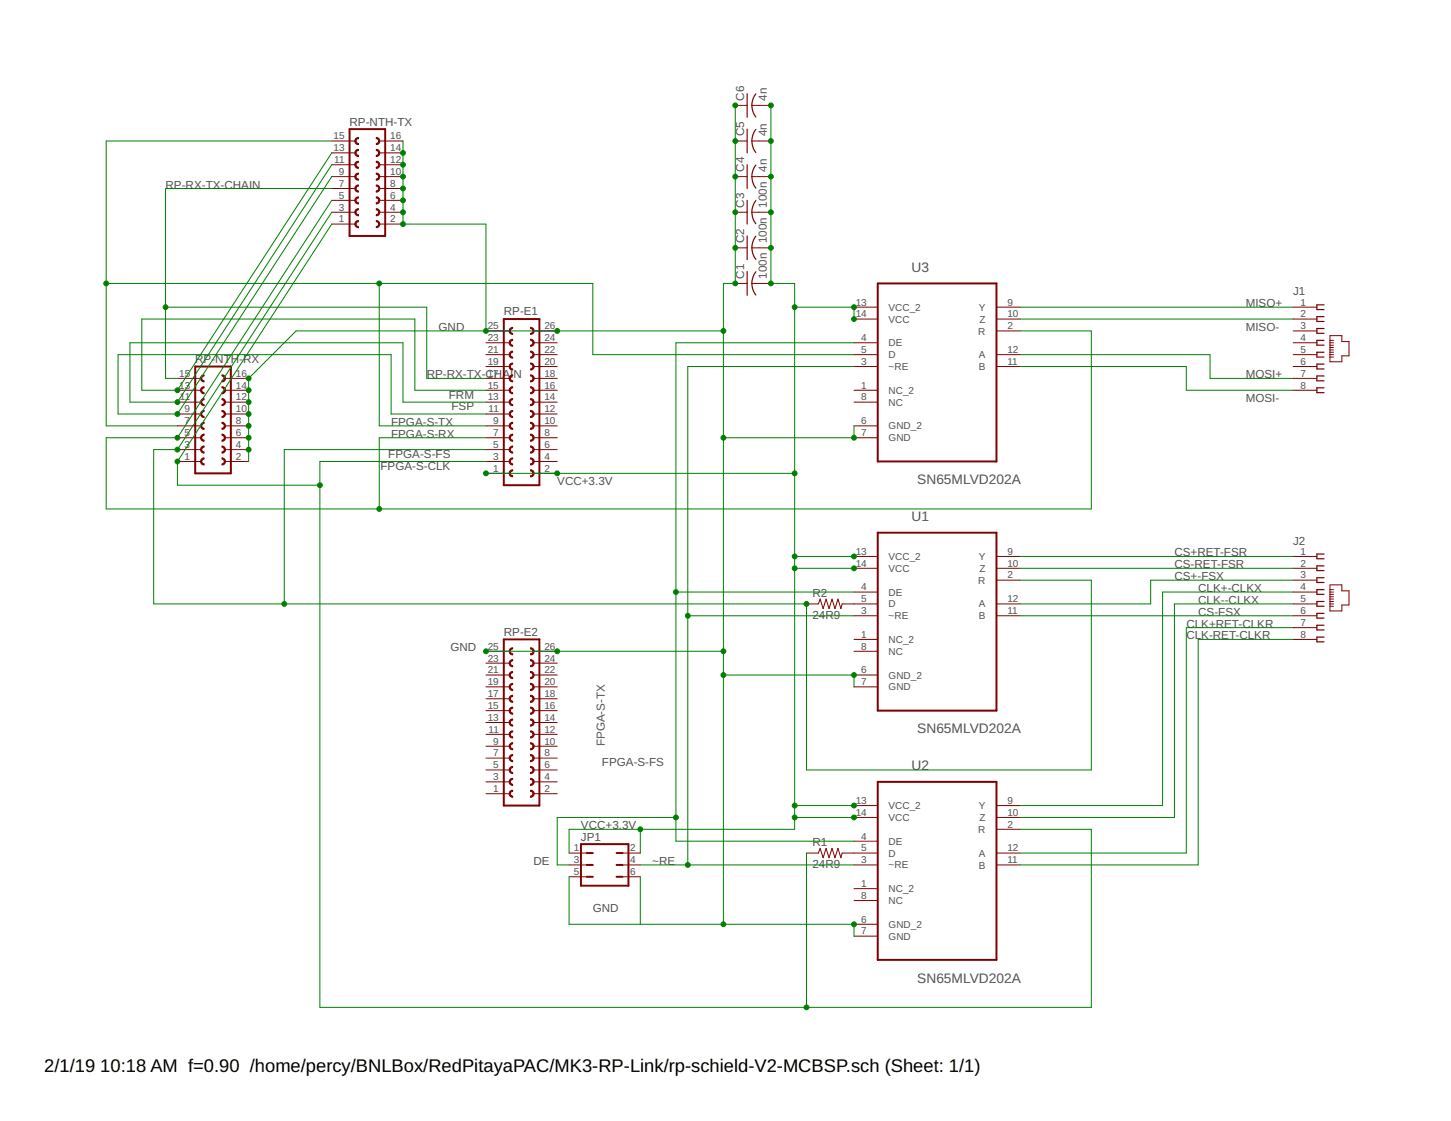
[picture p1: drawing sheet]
<svg xmlns="http://www.w3.org/2000/svg" width="279mm" height="216mm" viewBox="0 0 279 216" stroke-linecap="round" stroke-linejoin="round" font-family="sans-serif">
<g fill="none" stroke="#800000" stroke-width=".19">
<path d="M63.9 34h4.6M63.9 27.2h4.6M63.9 38.6h4.6M63.9 36.3h4.6M63.9 31.7h4.6M63.9 29.4h4.6M73 34h4.6M73 27.2h4.6M73 38.6h4.6M73 36.3h4.6M73 31.7h4.6M73 29.4h4.6"/>
<path d="M141.6 34h2.3M141.6 27.2h2.3M141.6 20.3h2.3M144.8 34h3.6M144.8 27.2h3.6M144.8 20.3h3.6M63.9 40.9h4.6M63.9 43.2h4.6M73 40.9h4.6M73 43.2h4.6M141.6 54.6h2.3M141.6 47.7h2.3"/>
<path d="M141.6 40.9h2.3M144.8 54.6h3.6M144.8 47.7h3.6M144.8 40.9h3.6M164.4 59.2h4.6M191.9 59.2h4.5M249 59.2h4.6M34.2 75.2h4.5M34.2 77.4h4.5M34.2 72.9h4.5M34.2 79.7h4.5M43.3 75.2h4.6"/>
<path d="M43.3 77.4h4.6M43.3 72.9h4.6M43.3 79.7h4.6M93.6 66h4.5M93.6 68.3h4.5M93.6 70.6h4.5M93.6 75.2h4.5M93.6 77.4h4.5M93.6 63.7h4.5M93.6 72.9h4.5M93.6 79.7h4.5M102.7 66h4.6"/>
<path d="M102.7 68.3h4.6M102.7 70.6h4.6M102.7 75.2h4.6M102.7 77.4h4.6M102.7 63.7h4.6M102.7 72.9h4.6M102.7 79.7h4.6M164.4 61.4h4.6M164.4 66h4.6M164.4 68.3h4.6M164.4 70.6h4.6M164.4 75.2h4.6"/>
<path d="M164.4 77.4h4.6M191.9 61.4h4.5M191.9 68.3h4.5M191.9 70.6h4.5M191.9 63.7h4.5M249 61.4h4.6M249 66h4.6M249 68.3h4.6M249 70.6h4.6M249 75.2h4.6M249 63.7h4.6M249 72.9h4.6"/>
<path d="M256.1 66h.7M256.1 68.3h.7M256.1 64.6h2.3v1.2h1.4v2.7h-1.4v1.2h-2.3zM256.1 65.6h.7M256.1 66.5h.7M256.1 66.9h.7M256.1 67.4h.7M256.1 67.8h.7M256.1 68.8h.7M34.2 82h4.5M34.2 84.3h4.5M34.2 88.9h4.5"/>
<path d="M34.2 86.6h4.5M43.3 82h4.6M43.3 84.3h4.6M43.3 88.9h4.6M43.3 86.6h4.6M93.6 82h4.5M93.6 84.3h4.5M93.6 91.2h4.5M93.6 88.9h4.5M93.6 86.6h4.5M102.7 82h4.6M102.7 84.3h4.6"/>
<path d="M102.7 91.2h4.6M102.7 88.9h4.6M102.7 86.6h4.6M164.4 82h4.6M164.4 84.3h4.6M155.3 116.3h2.3l.3-.9 .6 1.8 .6-1.8 .5 1.8 .6-1.8 .6 1.8 .6-1.8 .5 1.8 .3-.9h6.8M164.4 107.2h4.6M164.4 109.5h4.6M164.4 114h4.6M164.4 118.6h4.6M191.9 107.2h4.5M191.9 109.5h4.5"/>
<path d="M191.9 116.3h4.5M191.9 118.6h4.5M191.9 111.7h4.5M249 107.2h4.6M249 109.5h4.6M249 114h4.6M249 116.3h4.6M249 118.6h4.6M249 111.7h4.6M256.1 114h.7M256.1 116.3h.7M256.1 112.6h2.3v1.2h1.4v2.7h-1.4v1.2h-2.3z"/>
<path d="M256.1 113.6h.7M256.1 114.5h.7M256.1 114.9h.7M256.1 115.4h.7M256.1 115.8h.7M256.1 116.8h.7M93.6 125.4h4.5M93.6 130h4.5M93.6 132.3h4.5M93.6 139.1h4.5M93.6 136.9h4.5M93.6 134.6h4.5"/>
<path d="M93.6 127.7h4.5M102.7 125.4h4.6M102.7 130h4.6M102.7 132.3h4.6M102.7 139.1h4.6M102.7 136.9h4.6M102.7 134.6h4.6M102.7 127.7h4.6M164.4 123.1h4.6M164.4 125.4h4.6M164.4 130h4.6M164.4 132.3h4.6"/>
<path d="M249 123.1h4.6M249 120.9h4.6M93.6 152.9h4.5M93.6 150.6h4.5M93.6 148.3h4.5M93.6 146h4.5M93.6 143.7h4.5M93.6 141.4h4.5M102.7 152.9h4.6M102.7 150.6h4.6M102.7 148.3h4.6M102.7 146h4.6"/>
<path d="M102.7 143.7h4.6M102.7 141.4h4.6M164.4 155.2h4.6M164.4 157.4h4.6M191.9 155.2h4.5M191.9 157.4h4.5M191.9 159.7h4.5M109.6 164.3h3.4M109.6 166.6h3.4M109.6 168.9h3.4M119.9 164.3h3.4M119.9 166.6h3.4"/>
<path d="M119.9 168.9h3.4M155.3 164.3h2.3l.3-.9 .6 1.8 .6-1.8 .5 1.8 .6-1.8 .6 1.8 .6-1.8 .5 1.8 .3-.9h6.8M164.4 162h4.6M164.4 166.6h4.6M164.4 171.2h4.6M164.4 173.4h4.6M164.4 178h4.6M191.9 164.3h4.5M191.9 166.6h4.5M164.4 180.3h4.6"/>
</g>
<g fill="none" stroke="#800000" stroke-width=".38">
<path d="M67.3 24.9h6.9v20.5h-6.9zM169 54.6h22.9v34.3h-22.9zM37.6 70.6h6.8v20.6h-6.8zM97 61.4h6.9v32.1h-6.9zM169 102.6h22.9v34.3h-22.9zM97 123.1h6.9v32.1h-6.9zM169 150.6h22.9v34.3h-22.9zM111.9 162.6h9.1v8h-9.1zM113 164.3h1.2M113 166.6h1.2M113 168.9h1.2M118.7 164.3h1.2"/>
<path d="M118.7 166.6h1.2M118.7 168.9h1.2"/>
</g>
<g fill="none" stroke="#800000" stroke-width=".23">
<path d="M143.9 18v4.6M145.5 18.1a3.6 3.6 0 0 0 0 4.4M143.9 24.9v4.5M143.9 31.7v4.6M143.9 38.6v4.6M145.5 38.6a3.7 3.7 0 0 0 0 4.5M145.5 31.8a3.6 3.6 0 0 0 0 4.4M145.5 24.9a3.6 3.6 0 0 0 0 4.5M143.9 45.4v4.6M143.9 52.3v4.6M145.5 52.3a3.7 3.7 0 0 0 0 4.5M145.5 45.5a3.7 3.7 0 0 0 0 4.5"/>
<path d="M255 58.7h-1.4v.9h1.4M255 61h-1.4v.9h1.4M255 63.3h-1.4v.9h1.4M255 65.6h-1.4v.9h1.4M255 67.8h-1.4v1h1.4M255 70.1h-1.4v1h1.4M255 72.4h-1.4v.9h1.4M255 74.7h-1.4v.9h1.4M255 106.7h-1.4v.9h1.4M255 109h-1.4v.9h1.4M255 111.3h-1.4v.9h1.4M255 113.6h-1.4v.9h1.4"/>
<path d="M255 115.8h-1.4v1h1.4M255 118.1h-1.4v.9h1.4M255 120.4h-1.4v.9h1.4M255 122.7h-1.4v.9h1.4"/>
</g>
<g fill="#800000" stroke="#800000" stroke-width=".19">
<path d="M98.2 147.8l.5-.2v.2a.46 .46 0 0 0-.4 .5 .46 .46 0 0 0 .4 .5v.2a.7 .7 0 0 1-.6-.4 .7 .7 0 0 1 .1-.8z" fill-rule="evenodd"/>
<path d="M98.2 150.1l.5-.2v.2a.46 .46 0 0 0-.4 .5 .46 .46 0 0 0 .4 .4v.3a.7 .7 0 0 1-.6-.5 .7 .7 0 0 1 .1-.7z" fill-rule="evenodd"/>
<path d="M98.2 152.4l.5-.2v.2a.46 .46 0 0 0-.4 .5 .46 .46 0 0 0 .4 .4v.3a.7 .7 0 0 1-.6-.5 .7 .7 0 0 1 .1-.7z" fill-rule="evenodd"/>
<path d="M102.2 147.6a.69 .69 0 0 1 .7 .7 .69 .69 0 0 1-.7 .7v-.2a.46 .46 0 0 0 .4-.5 .46 .46 0 0 0-.4-.5z" fill-rule="evenodd"/>
<path d="M102.2 149.9a.69 .69 0 0 1 .7 .7 .69 .69 0 0 1-.7 .7v-.3a.46 .46 0 0 0 .4-.4 .46 .46 0 0 0-.4-.5z" fill-rule="evenodd"/>
<path d="M102.2 152.2a.69 .69 0 0 1 .7 .7 .69 .69 0 0 1-.7 .7v-.3a.46 .46 0 0 0 .4-.4 .46 .46 0 0 0-.4-.5z" fill-rule="evenodd"/>
<path d="M98.2 143.2l.5-.2v.3a.46 .46 0 0 0-.4 .4 .46 .46 0 0 0 .4 .5v.2a.7 .7 0 0 1-.6-.4 .7 .7 0 0 1 .1-.8z" fill-rule="evenodd"/>
<path d="M98.2 145.5l.5-.2v.3a.46 .46 0 0 0-.4 .4 .46 .46 0 0 0 .4 .5v.2a.7 .7 0 0 1-.6-.4 .7 .7 0 0 1 .1-.8z" fill-rule="evenodd"/>
<path d="M102.2 143a.69 .69 0 0 1 .7 .7 .69 .69 0 0 1-.7 .7v-.2a.46 .46 0 0 0 .4-.5 .46 .46 0 0 0-.4-.4z" fill-rule="evenodd"/>
<path d="M102.2 145.3a.69 .69 0 0 1 .7 .7 .69 .69 0 0 1-.7 .7v-.2a.46 .46 0 0 0 .4-.5 .46 .46 0 0 0-.4-.4z" fill-rule="evenodd"/>
<path d="M98.2 136.4l.5-.2v.2a.46 .46 0 0 0-.4 .5 .46 .46 0 0 0 .4 .4v.3a.7 .7 0 0 1-.6-.5 .7 .7 0 0 1 .1-.7z" fill-rule="evenodd"/>
<path d="M98.2 138.7l.5-.2v.2a.46 .46 0 0 0-.4 .5 .46 .46 0 0 0 .4 .4v.2a.7 .7 0 0 1-.6-.4 .7 .7 0 0 1 .1-.7z" fill-rule="evenodd"/>
<path d="M98.2 140.9l.5-.1v.2a.46 .46 0 0 0-.4 .4 .46 .46 0 0 0 .4 .5v.2a.7 .7 0 0 1-.6-.4 .7 .7 0 0 1 .1-.8z" fill-rule="evenodd"/>
<path d="M102.2 136.2a.69 .69 0 0 1 .7 .7 .69 .69 0 0 1-.7 .7v-.3a.46 .46 0 0 0 .4-.4 .46 .46 0 0 0-.4-.5z" fill-rule="evenodd"/>
<path d="M102.2 138.5a.69 .69 0 0 1 .7 .7 .69 .69 0 0 1-.7 .6v-.2a.46 .46 0 0 0 .4-.4 .46 .46 0 0 0-.4-.5z" fill-rule="evenodd"/>
<path d="M102.2 140.8a.69 .69 0 0 1 .7 .6 .69 .69 0 0 1-.7 .7v-.2a.46 .46 0 0 0 .4-.5 .46 .46 0 0 0-.4-.4z" fill-rule="evenodd"/>
<path d="M98.2 131.8l.5-.2v.2a.46 .46 0 0 0-.4 .5 .46 .46 0 0 0 .4 .5v.2a.7 .7 0 0 1-.6-.4 .7 .7 0 0 1 .1-.8z" fill-rule="evenodd"/>
<path d="M98.2 134.1l.5-.2v.2a.46 .46 0 0 0-.4 .5 .46 .46 0 0 0 .4 .4v.3a.7 .7 0 0 1-.6-.5 .7 .7 0 0 1 .1-.7z" fill-rule="evenodd"/>
<path d="M102.2 131.6a.69 .69 0 0 1 .7 .7 .69 .69 0 0 1-.7 .7v-.2a.46 .46 0 0 0 .4-.5 .46 .46 0 0 0-.4-.5z" fill-rule="evenodd"/>
<path d="M102.2 133.9a.69 .69 0 0 1 .7 .7 .69 .69 0 0 1-.7 .7v-.3a.46 .46 0 0 0 .4-.4 .46 .46 0 0 0-.4-.5z" fill-rule="evenodd"/>
<path d="M98.2 124.9l.5-.1v.2a.46 .46 0 0 0-.4 .4 .46 .46 0 0 0 .4 .5v.2a.7 .7 0 0 1-.6-.4 .7 .7 0 0 1 .1-.8z" fill-rule="evenodd"/>
<path d="M98.2 127.2l.5-.2v.3a.46 .46 0 0 0-.4 .4 .46 .46 0 0 0 .4 .5v.2a.7 .7 0 0 1-.6-.4 .7 .7 0 0 1 .1-.8z" fill-rule="evenodd"/>
<path d="M98.2 129.5l.5-.2v.3a.46 .46 0 0 0-.4 .4 .46 .46 0 0 0 .4 .5v.2a.7 .7 0 0 1-.6-.4 .7 .7 0 0 1 .1-.8z" fill-rule="evenodd"/>
<path d="M102.2 124.8a.69 .69 0 0 1 .7 .6 .69 .69 0 0 1-.7 .7v-.2a.46 .46 0 0 0 .4-.5 .46 .46 0 0 0-.4-.4z" fill-rule="evenodd"/>
<path d="M102.2 127a.69 .69 0 0 1 .7 .7 .69 .69 0 0 1-.7 .7v-.2a.46 .46 0 0 0 .4-.5 .46 .46 0 0 0-.4-.4z" fill-rule="evenodd"/>
<path d="M102.2 129.3a.69 .69 0 0 1 .7 .7 .69 .69 0 0 1-.7 .7v-.2a.46 .46 0 0 0 .4-.5 .46 .46 0 0 0-.4-.4z" fill-rule="evenodd"/>
<path d="M98.2 86.1l.5-.2v.2a.46 .46 0 0 0-.4 .5 .46 .46 0 0 0 .4 .4v.3a.68 .68 0 0 1-.6-.4 .68 .68 0 0 1 .1-.8z" fill-rule="evenodd"/>
<path d="M98.2 88.4l.5-.2v.2a.46 .46 0 0 0-.4 .5 .46 .46 0 0 0 .4 .4v.3a.68 .68 0 0 1-.6-.5 .68 .68 0 0 1 .1-.7z" fill-rule="evenodd"/>
<path d="M98.2 90.7l.5-.2v.2a.46 .46 0 0 0-.4 .5 .46 .46 0 0 0 .4 .4v.2a.68 .68 0 0 1-.6-.4 .68 .68 0 0 1 .1-.7z" fill-rule="evenodd"/>
<path d="M102.2 85.9a.69 .69 0 0 1 .7 .7 .69 .69 0 0 1-.7 .7v-.3a.46 .46 0 0 0 .4-.4 .46 .46 0 0 0-.4-.5z" fill-rule="evenodd"/>
<path d="M102.2 88.2a.69 .69 0 0 1 .7 .7 .69 .69 0 0 1-.7 .7v-.3a.46 .46 0 0 0 .4-.4 .46 .46 0 0 0-.4-.5z" fill-rule="evenodd"/>
<path d="M102.2 90.5a.69 .69 0 0 1 .7 .7 .69 .69 0 0 1-.7 .6v-.2a.46 .46 0 0 0 .4-.4 .46 .46 0 0 0-.4-.5z" fill-rule="evenodd"/>
<path d="M98.2 81.5l.5-.2v.3a.46 .46 0 0 0-.4 .4 .46 .46 0 0 0 .4 .5v.2a.68 .68 0 0 1-.6-.4 .68 .68 0 0 1 .1-.8z" fill-rule="evenodd"/>
<path d="M98.2 83.8l.5-.2v.2a.46 .46 0 0 0-.4 .5 .46 .46 0 0 0 .4 .5v.2a.68 .68 0 0 1-.6-.4 .68 .68 0 0 1 .1-.8z" fill-rule="evenodd"/>
<path d="M102.2 81.3a.69 .69 0 0 1 .7 .7 .69 .69 0 0 1-.7 .7v-.2a.46 .46 0 0 0 .4-.5 .46 .46 0 0 0-.4-.4z" fill-rule="evenodd"/>
<path d="M102.2 83.6a.69 .69 0 0 1 .7 .7 .69 .69 0 0 1-.7 .7v-.2a.46 .46 0 0 0 .4-.5 .46 .46 0 0 0-.4-.5z" fill-rule="evenodd"/>
<path d="M98.2 74.7l.5-.2v.2a.47 .47 0 0 0-.4 .5 .47 .47 0 0 0 .4 .4v.2a.68 .68 0 0 1-.6-.4 .68 .68 0 0 1 .1-.7z" fill-rule="evenodd"/>
<path d="M98.2 77l.5-.2v.2a.47 .47 0 0 0-.4 .4 .47 .47 0 0 0 .4 .5v.2a.68 .68 0 0 1-.6-.4 .68 .68 0 0 1 .1-.7z" fill-rule="evenodd"/>
<path d="M98.2 79.2l.5-.1v.2a.47 .47 0 0 0-.4 .4 .47 .47 0 0 0 .4 .5v.2a.68 .68 0 0 1-.6-.4 .68 .68 0 0 1 .1-.8z" fill-rule="evenodd"/>
<path d="M102.2 74.5a.68 .68 0 0 1 .7 .7 .68 .68 0 0 1-.7 .6v-.2a.47 .47 0 0 0 .4-.4 .47 .47 0 0 0-.4-.5z" fill-rule="evenodd"/>
<path d="M102.2 76.8a.68 .68 0 0 1 .7 .6 .68 .68 0 0 1-.7 .7v-.2a.47 .47 0 0 0 .4-.5 .47 .47 0 0 0-.4-.4z" fill-rule="evenodd"/>
<path d="M102.2 79.1a.68 .68 0 0 1 .7 .6 .68 .68 0 0 1-.7 .7v-.2a.47 .47 0 0 0 .4-.5 .47 .47 0 0 0-.4-.4z" fill-rule="evenodd"/>
<path d="M98.2 70.1l.5-.2v.2a.47 .47 0 0 0-.4 .5 .47 .47 0 0 0 .4 .5v.2a.68 .68 0 0 1-.6-.4 .68 .68 0 0 1 .1-.8z" fill-rule="evenodd"/>
<path d="M98.2 72.4l.5-.2v.2a.47 .47 0 0 0-.4 .5 .47 .47 0 0 0 .4 .4v.3a.68 .68 0 0 1-.6-.5 .68 .68 0 0 1 .1-.7z" fill-rule="evenodd"/>
<path d="M102.2 69.9a.68 .68 0 0 1 .7 .7 .68 .68 0 0 1-.7 .7v-.2a.47 .47 0 0 0 .4-.5 .47 .47 0 0 0-.4-.5z" fill-rule="evenodd"/>
<path d="M102.2 72.2a.68 .68 0 0 1 .7 .7 .68 .68 0 0 1-.7 .7v-.3a.47 .47 0 0 0 .4-.4 .47 .47 0 0 0-.4-.5z" fill-rule="evenodd"/>
<path d="M98.2 63.2l.5-.1v.2a.47 .47 0 0 0-.4 .4 .47 .47 0 0 0 .4 .5v.2a.68 .68 0 0 1-.6-.4 .68 .68 0 0 1 .1-.8z" fill-rule="evenodd"/>
<path d="M98.2 65.5l.5-.2v.3a.47 .47 0 0 0-.4 .4 .47 .47 0 0 0 .4 .5v.2a.68 .68 0 0 1-.6-.4 .68 .68 0 0 1 .1-.8z" fill-rule="evenodd"/>
<path d="M98.2 67.8l.5-.2v.2a.47 .47 0 0 0-.4 .5 .47 .47 0 0 0 .4 .5v.2a.68 .68 0 0 1-.6-.4 .68 .68 0 0 1 .1-.8z" fill-rule="evenodd"/>
<path d="M102.2 63.1a.68 .68 0 0 1 .7 .6 .68 .68 0 0 1-.7 .7v-.2a.47 .47 0 0 0 .4-.5 .47 .47 0 0 0-.4-.4z" fill-rule="evenodd"/>
<path d="M102.2 65.3a.68 .68 0 0 1 .7 .7 .68 .68 0 0 1-.7 .7v-.2a.47 .47 0 0 0 .4-.5 .47 .47 0 0 0-.4-.4z" fill-rule="evenodd"/>
<path d="M102.2 67.6a.68 .68 0 0 1 .7 .7 .68 .68 0 0 1-.7 .7v-.2a.47 .47 0 0 0 .4-.5 .47 .47 0 0 0-.4-.5z" fill-rule="evenodd"/>
<path d="M68.5 38.1l.5-.2v.2a.46 .46 0 0 0-.4 .5 .46 .46 0 0 0 .4 .5v.2a.7 .7 0 0 1-.6-.4 .7 .7 0 0 1 .1-.8z" fill-rule="evenodd"/>
<path d="M68.5 40.4l.5-.2v.2a.46 .46 0 0 0-.4 .5 .46 .46 0 0 0 .4 .4v.3a.7 .7 0 0 1-.6-.4 .7 .7 0 0 1 .1-.8z" fill-rule="evenodd"/>
<path d="M68.5 42.7l.5-.2v.2a.46 .46 0 0 0-.4 .5 .46 .46 0 0 0 .4 .4v.3a.7 .7 0 0 1-.6-.5 .7 .7 0 0 1 .1-.7z" fill-rule="evenodd"/>
<path d="M72.5 37.9a.69 .69 0 0 1 .6 .7 .69 .69 0 0 1-.6 .7v-.2a.46 .46 0 0 0 .4-.5 .46 .46 0 0 0-.4-.5z" fill-rule="evenodd"/>
<path d="M72.5 40.2a.69 .69 0 0 1 .6 .7 .69 .69 0 0 1-.6 .7v-.3a.46 .46 0 0 0 .4-.4 .46 .46 0 0 0-.4-.5z" fill-rule="evenodd"/>
<path d="M72.5 42.5a.69 .69 0 0 1 .6 .7 .69 .69 0 0 1-.6 .7v-.3a.46 .46 0 0 0 .4-.4 .46 .46 0 0 0-.4-.5z" fill-rule="evenodd"/>
<path d="M68.5 33.5l.5-.2v.3a.46 .46 0 0 0-.4 .4 .46 .46 0 0 0 .4 .5v.2a.7 .7 0 0 1-.6-.4 .7 .7 0 0 1 .1-.8z" fill-rule="evenodd"/>
<path d="M68.5 35.8l.5-.2v.3a.46 .46 0 0 0-.4 .4 .46 .46 0 0 0 .4 .5v.2a.7 .7 0 0 1-.6-.4 .7 .7 0 0 1 .1-.8z" fill-rule="evenodd"/>
<path d="M72.5 33.3a.69 .69 0 0 1 .6 .7 .69 .69 0 0 1-.6 .7v-.2a.46 .46 0 0 0 .4-.5 .46 .46 0 0 0-.4-.4z" fill-rule="evenodd"/>
<path d="M72.5 35.6a.69 .69 0 0 1 .6 .7 .69 .69 0 0 1-.6 .7v-.2a.46 .46 0 0 0 .4-.5 .46 .46 0 0 0-.4-.4z" fill-rule="evenodd"/>
<path d="M68.5 26.7l.5-.2v.2a.46 .46 0 0 0-.4 .5 .46 .46 0 0 0 .4 .4v.3a.7 .7 0 0 1-.6-.5 .7 .7 0 0 1 .1-.7z" fill-rule="evenodd"/>
<path d="M68.5 29l.5-.2v.2a.46 .46 0 0 0-.4 .5 .46 .46 0 0 0 .4 .4v.2a.7 .7 0 0 1-.6-.4 .7 .7 0 0 1 .1-.7z" fill-rule="evenodd"/>
<path d="M68.5 31.2l.5-.1v.2a.46 .46 0 0 0-.4 .4 .46 .46 0 0 0 .4 .5v.2a.7 .7 0 0 1-.6-.4 .7 .7 0 0 1 .1-.8z" fill-rule="evenodd"/>
<path d="M72.5 26.5a.69 .69 0 0 1 .6 .7 .69 .69 0 0 1-.6 .7v-.3a.46 .46 0 0 0 .4-.4 .46 .46 0 0 0-.4-.5z" fill-rule="evenodd"/>
<path d="M72.5 28.8a.69 .69 0 0 1 .6 .7 .69 .69 0 0 1-.6 .6v-.2a.46 .46 0 0 0 .4-.4 .46 .46 0 0 0-.4-.5z" fill-rule="evenodd"/>
<path d="M72.5 31.1a.69 .69 0 0 1 .6 .6 .69 .69 0 0 1-.6 .7v-.2a.46 .46 0 0 0 .4-.5 .46 .46 0 0 0-.4-.4z" fill-rule="evenodd"/>
<path d="M38.8 83.8l.5-.2v.2a.46 .46 0 0 0-.5 .5 .46 .46 0 0 0 .5 .5v.2a.68 .68 0 0 1-.6-.4 .68 .68 0 0 1 .1-.8z" fill-rule="evenodd"/>
<path d="M38.8 86.1l.5-.2v.2a.46 .46 0 0 0-.5 .5 .46 .46 0 0 0 .5 .4v.3a.68 .68 0 0 1-.6-.4 .68 .68 0 0 1 .1-.8z" fill-rule="evenodd"/>
<path d="M38.8 88.4l.5-.2v.2a.46 .46 0 0 0-.5 .5 .46 .46 0 0 0 .5 .4v.3a.68 .68 0 0 1-.6-.5 .68 .68 0 0 1 .1-.7z" fill-rule="evenodd"/>
<path d="M42.7 83.6a.69 .69 0 0 1 .7 .7 .69 .69 0 0 1-.7 .7v-.2a.46 .46 0 0 0 .5-.5 .46 .46 0 0 0-.5-.5z" fill-rule="evenodd"/>
<path d="M42.7 85.9a.69 .69 0 0 1 .7 .7 .69 .69 0 0 1-.7 .7v-.3a.46 .46 0 0 0 .5-.4 .46 .46 0 0 0-.5-.5z" fill-rule="evenodd"/>
<path d="M42.7 88.2a.69 .69 0 0 1 .7 .7 .69 .69 0 0 1-.7 .7v-.3a.46 .46 0 0 0 .5-.4 .46 .46 0 0 0-.5-.5z" fill-rule="evenodd"/>
<path d="M38.8 79.2l.5-.1v.2a.47 .47 0 0 0-.5 .4 .47 .47 0 0 0 .5 .5v.2a.68 .68 0 0 1-.6-.4 .68 .68 0 0 1 .1-.8z" fill-rule="evenodd"/>
<path d="M38.8 81.5l.5-.2v.3a.46 .46 0 0 0-.5 .4 .46 .46 0 0 0 .5 .5v.2a.68 .68 0 0 1-.6-.4 .68 .68 0 0 1 .1-.8z" fill-rule="evenodd"/>
<path d="M42.7 79.1a.68 .68 0 0 1 .7 .6 .68 .68 0 0 1-.7 .7v-.2a.47 .47 0 0 0 .5-.5 .47 .47 0 0 0-.5-.4z" fill-rule="evenodd"/>
<path d="M42.7 81.3a.69 .69 0 0 1 .7 .7 .69 .69 0 0 1-.7 .7v-.2a.46 .46 0 0 0 .5-.5 .46 .46 0 0 0-.5-.4z" fill-rule="evenodd"/>
<path d="M38.8 72.4l.5-.2v.2a.47 .47 0 0 0-.5 .5 .47 .47 0 0 0 .5 .4v.3a.68 .68 0 0 1-.6-.5 .68 .68 0 0 1 .1-.7z" fill-rule="evenodd"/>
<path d="M38.8 74.7l.5-.2v.2a.47 .47 0 0 0-.5 .5 .47 .47 0 0 0 .5 .4v.2a.68 .68 0 0 1-.6-.4 .68 .68 0 0 1 .1-.7z" fill-rule="evenodd"/>
<path d="M38.8 77l.5-.2v.2a.47 .47 0 0 0-.5 .4 .47 .47 0 0 0 .5 .5v.2a.68 .68 0 0 1-.6-.4 .68 .68 0 0 1 .1-.7z" fill-rule="evenodd"/>
<path d="M42.7 72.2a.68 .68 0 0 1 .7 .7 .68 .68 0 0 1-.7 .7v-.3a.47 .47 0 0 0 .5-.4 .47 .47 0 0 0-.5-.5z" fill-rule="evenodd"/>
<path d="M42.7 74.5a.68 .68 0 0 1 .7 .7 .68 .68 0 0 1-.7 .6v-.2a.47 .47 0 0 0 .5-.4 .47 .47 0 0 0-.5-.5z" fill-rule="evenodd"/>
<path d="M42.7 76.8a.68 .68 0 0 1 .7 .6 .68 .68 0 0 1-.7 .7v-.2a.47 .47 0 0 0 .5-.5 .47 .47 0 0 0-.5-.4z" fill-rule="evenodd"/>
</g>
<g fill="none" stroke="#008000" stroke-width=".19">
<path d="M63.9 38.6l-29.7 45.7h-13.8v13.7h189.7v-34.3h-13.7M63.9 31.7l-29.7 45.7h-9.2v-11.4h52.6v11.4h16M63.9 27.2h-43.5v54.8h13.8M63.9 34l-29.7 45.7h-11.5v-11.4h52.6v11.4h18.3M63.9 29.4l-29.7 45.8h-6.9v-13.8h52.6v13.8h13.7M63.9 36.3h-32v36.6h2.3M77.6 27.2v16h16v20.5M141.6 20.3v34.3h-2.3v123.4M148.4 20.3v34.3h4.6v105.1h-43.4v4.6M20.4 54.6h93.8v13.7h50.2M31.9 59.2h50.3v13.7h11.4M63.9 40.9l-29.7 45.7h-4.6v29.7h125.7v32h54.8v-36.6h-13.7"/>
<path d="M63.9 43.2l-29.7 45.7v4.6h27.4M73 54.6v27.4h20.6M153 59.2h11.4v2.2M196.4 59.2h52.6M139.3 63.7h-82.3l-9.1 9.2v16M164.4 70.6h-32v96M164.4 66h-34.2v96h34.2M196.4 68.3h36.6v4.6h16M196.4 61.4h52.6M196.4 70.6h32v4.6h20.6M93.6 91.2h59.4M93.6 88.9h-32v105.1h148.5v-34.3h-13.7"/>
<path d="M93.6 84.3h-20.6v13.7M93.6 86.6h-38.9v29.7M164.4 82v2.3h-25.1M130.2 114h34.2M132.4 118.6h32M153 107.2h11.4M153 109.5h11.4M196.4 107.2h52.6M196.4 109.5h52.6M196.4 118.6h52.6M249 114h-25.1v41.2h-27.5M249 116.3h-22.9v41.1h-29.7"/>
<path d="M249 111.7h-27.4v4.6h-25.2M93.6 125.4h45.7M139.3 130h25.1v2.3M249 120.9h-20.6v43.4h-32M249 123.1h-18.3v43.5h-34.3M123.3 159.7v4.6M130.2 157.4h-22.9v9.2h2.3M153 155.2h11.4M153 157.4h11.4M109.6 168.9v9.1h54.8v2.3M123.3 168.9v9.1M123.3 166.6h41.1"/>
<path d="M155.3 164.3v29.7"/>
</g>
<g fill="#008000" stroke="#008000" stroke-width=".19">
<circle cx="153" cy="91.2" r=".47"/>
<circle cx="153" cy="107.2" r=".47"/>
<circle cx="153" cy="109.5" r=".47"/>
<circle cx="153" cy="155.2" r=".47"/>
<circle cx="148.4" cy="54.6" r=".47"/>
<circle cx="153" cy="59.2" r=".47"/>
<circle cx="164.4" cy="59.2" r=".47"/>
<circle cx="153" cy="157.4" r=".47"/>
<circle cx="148.4" cy="47.7" r=".47"/>
<circle cx="148.4" cy="40.9" r=".47"/>
<circle cx="148.4" cy="34" r=".47"/>
<circle cx="148.4" cy="27.2" r=".47"/>
<circle cx="148.4" cy="20.3" r=".47"/>
<circle cx="164.4" cy="109.5" r=".47"/>
<circle cx="164.4" cy="107.2" r=".47"/>
<circle cx="164.4" cy="61.4" r=".47"/>
<circle cx="164.4" cy="155.2" r=".47"/>
<circle cx="164.4" cy="157.4" r=".47"/>
<circle cx="107.3" cy="91.2" r=".47"/>
<circle cx="93.6" cy="91.2" r=".47"/>
<circle cx="123.3" cy="159.7" r=".47"/>
<circle cx="139.3" cy="84.3" r=".47"/>
<circle cx="164.4" cy="84.3" r=".47"/>
<circle cx="139.3" cy="130" r=".47"/>
<circle cx="139.3" cy="125.4" r=".47"/>
<circle cx="164.4" cy="178" r=".47"/>
<circle cx="139.3" cy="63.7" r=".47"/>
<circle cx="141.6" cy="54.6" r=".47"/>
<circle cx="139.3" cy="178" r=".47"/>
<circle cx="164.4" cy="130" r=".47"/>
<circle cx="107.3" cy="63.7" r=".47"/>
<circle cx="107.3" cy="125.4" r=".47"/>
<circle cx="141.6" cy="27.2" r=".47"/>
<circle cx="141.6" cy="34" r=".47"/>
<circle cx="141.6" cy="40.9" r=".47"/>
<circle cx="141.6" cy="47.7" r=".47"/>
<circle cx="141.6" cy="20.3" r=".47"/>
<circle cx="93.6" cy="125.4" r=".47"/>
<circle cx="93.6" cy="63.7" r=".47"/>
<circle cx="47.9" cy="86.6" r=".47"/>
<circle cx="47.9" cy="84.3" r=".47"/>
<circle cx="47.9" cy="82" r=".47"/>
<circle cx="47.9" cy="79.7" r=".47"/>
<circle cx="47.9" cy="77.4" r=".47"/>
<circle cx="47.9" cy="75.2" r=".47"/>
<circle cx="47.9" cy="72.9" r=".47"/>
<circle cx="77.6" cy="29.4" r=".47"/>
<circle cx="77.6" cy="31.7" r=".47"/>
<circle cx="77.6" cy="34" r=".47"/>
<circle cx="77.6" cy="36.3" r=".47"/>
<circle cx="77.6" cy="38.6" r=".47"/>
<circle cx="77.6" cy="40.9" r=".47"/>
<circle cx="77.6" cy="43.2" r=".47"/>
<circle cx="155.3" cy="194" r=".47"/>
<circle cx="61.6" cy="93.5" r=".47"/>
<circle cx="34.2" cy="88.9" r=".47"/>
<circle cx="155.3" cy="116.3" r=".47"/>
<circle cx="54.7" cy="116.3" r=".47"/>
<circle cx="34.2" cy="86.6" r=".47"/>
<circle cx="73" cy="98" r=".47"/>
<circle cx="34.2" cy="84.3" r=".47"/>
<circle cx="73" cy="54.6" r=".47"/>
<circle cx="20.4" cy="54.6" r=".47"/>
<circle cx="132.4" cy="118.6" r=".47"/>
<circle cx="132.4" cy="166.6" r=".47"/>
<circle cx="130.2" cy="114" r=".47"/>
<circle cx="130.2" cy="157.4" r=".47"/>
<circle cx="34.2" cy="79.7" r=".47"/>
<circle cx="34.2" cy="77.4" r=".47"/>
<circle cx="34.2" cy="75.2" r=".47"/>
<circle cx="31.9" cy="59.2" r=".47"/>
</g>
<g font-size="3.5">
<text x="8.5" y="206.4">2/1/19</text>
<text x="19.3" y="206.4">10:18 AM f=0.90 /home/percy/BNLBox/RedPitayaPAC/MK3-RP-Link/rp-schield-V2-MCBSP.sch (Sheet: 1/1)</text>
</g>
<g font-size="2.6" fill="#505050">
<text x="175.5" y="52.4">U3</text>
<text x="176.6" y="93.3">SN65MLVD202A</text>
<text x="175.5" y="100.4">U1</text>
<text x="176.6" y="141.3">SN65MLVD202A</text>
<text x="175.5" y="148.4">U2</text>
<text x="176.6" y="189.3">SN65MLVD202A</text>
</g>
<g font-size="2.2" fill="#505050">
<text x="143.3" y="19.4" transform="rotate(-90 143.3 19.4)">C6</text>
<text x="147.6" y="19.4" transform="rotate(-90 147.6 19.4)">4n</text>
<text x="67.3" y="24.2">RP-NTH-TX</text>
<text x="143.3" y="26.3" transform="rotate(-90 143.3 26.3)">C5</text>
<text x="147.6" y="26.3" transform="rotate(-90 147.6 26.3)">4n</text>
<text x="143.3" y="33.1" transform="rotate(-90 143.3 33.1)">C4</text>
<text x="147.6" y="33.1" transform="rotate(-90 147.6 33.1)">4n</text>
<text x="31.9" y="36.3">RP-RX-TX-CHAIN</text>
<text x="143.3" y="40" transform="rotate(-90 143.3 40)">C3</text>
<text x="147.6" y="40" transform="rotate(-90 147.6 40)">100n</text>
<text x="143.3" y="46.8" transform="rotate(-90 143.3 46.8)">C2</text>
<text x="147.6" y="46.8" transform="rotate(-90 147.6 46.8)">100n</text>
<text x="143.3" y="53.7" transform="rotate(-90 143.3 53.7)">C1</text>
<text x="147.6" y="53.7" transform="rotate(-90 147.6 53.7)">100n</text>
<text x="239.9" y="59.2">MISO+</text>
<text x="249" y="56.9">J1</text>
<text x="84.4" y="63.7">GND</text>
<text x="97" y="60.8">RP-E1</text>
<text x="239.9" y="63.7">MISO-</text>
<text x="37.6" y="69.9">RP-NTH-RX</text>
<text x="82.2" y="72.9">RP-RX-TX-CHAIN</text>
<text x="86.4" y="76.8">FRM</text>
<text x="239.9" y="72.9">MOSI+</text>
<text x="239.9" y="77.4">MOSI-</text>
<text x="75.3" y="82">FPGA-S-TX</text>
<text x="86.9" y="79.1">FSP</text>
<text x="74.8" y="88.2">FPGA-S-FS</text>
<text x="75.3" y="84.3">FPGA-S-RX</text>
<text x="73.3" y="90.5">FPGA-S-CLK</text>
<text x="107.3" y="93.4">VCC+3.3V</text>
<text x="226.2" y="107.2">CS+RET-FSR</text>
<text x="249" y="104.9">J2</text>
<text x="226.2" y="109.4">CS-RET-FSR</text>
<text x="226.2" y="111.7">CS+-FSX</text>
<text x="156.4" y="119.3">24R9</text>
<text x="156.4" y="115">R2</text>
<text x="230.7" y="118.6">CS-FSX</text>
<text x="230.7" y="114">CLK+-CLKX</text>
<text x="230.7" y="116.3">CLK--CLKX</text>
<text x="86.7" y="125.4">GND</text>
<text x="97" y="122.5">RP-E2</text>
<text x="228.4" y="120.9">CLK+RET-CLKR</text>
<text x="228.4" y="123.2">CL</text>
<text x="231.3" y="123.2">K-RET-CLKR</text>
<text x="116.4" y="143.7" transform="rotate(-90 116.4 143.7)">FPGA-S-TX</text>
<text x="115.9" y="147.6">FPGA-S-FS</text>
<text x="111.9" y="159.7">VCC+3.3V</text>
<text x="102.7" y="166.6">DE</text>
<text x="111.9" y="162">JP1</text>
<text x="125.6" y="166.6">~RE</text>
<text x="156.4" y="167.3">24R9</text>
<text x="156.4" y="162.9">R1</text>
<text x="114.2" y="175.7">GND</text>
</g>
<g font-size="1.9" fill="#505050">
<text x="64.2" y="29.1">13</text>
<text x="64.2" y="26.8">15</text>
<text x="75.1" y="29.1">14</text>
<text x="75.1" y="26.8">16</text>
<text x="64.4" y="31.4">11</text>
<text x="65.3" y="36">7</text>
<text x="65.3" y="33.7">9</text>
<text x="75.1" y="36">8</text>
<text x="75.1" y="33.7">10</text>
<text x="75.1" y="31.4">12</text>
<text x="65.3" y="40.6">3</text>
<text x="65.3" y="38.3">5</text>
<text x="75.1" y="40.6">4</text>
<text x="75.1" y="38.3">6</text>
<text x="65.3" y="42.8">1</text>
<text x="75.1" y="42.8">2</text>
<text x="164.8" y="58.8">13</text>
<text x="171.1" y="59.8">VCC_2</text>
<text x="188.5" y="59.9">Y</text>
<text x="194" y="58.8">9</text>
<text x="250.4" y="58.8">1</text>
<text x="93.9" y="65.7">23</text>
<text x="93.9" y="63.4">25</text>
<text x="104.8" y="65.7">24</text>
<text x="104.8" y="63.4">26</text>
<text x="164.8" y="61.1">14</text>
<text x="165.8" y="65.7">4</text>
<text x="171.1" y="62.1">VCC</text>
<text x="188.4" y="64.4">R</text>
<text x="188.6" y="62.1">Z</text>
<text x="194" y="61.1">10</text>
<text x="194" y="63.4">2</text>
<text x="250.4" y="61.1">2</text>
<text x="250.4" y="63.4">3</text>
<text x="250.4" y="65.7">4</text>
<text x="93.9" y="70.3">19</text>
<text x="93.9" y="68">21</text>
<text x="104.8" y="70.3">20</text>
<text x="104.8" y="68">22</text>
<text x="165.8" y="68">5</text>
<text x="165.8" y="70.3">3</text>
<text x="171.1" y="66.7">DE</text>
<text x="171.1" y="69">D</text>
<text x="171.1" y="71.3">~RE</text>
<text x="188.5" y="69">A</text>
<text x="188.5" y="71.3">B</text>
<text x="194" y="68">12</text>
<text x="194" y="70.3">11</text>
<text x="250.4" y="68">5</text>
<text x="250.4" y="70.3">6</text>
<text x="34.5" y="74.8">13</text>
<text x="34.5" y="72.6">15</text>
<text x="34.6" y="77.1">11</text>
<text x="45.4" y="77.1">12</text>
<text x="45.4" y="74.8">14</text>
<text x="45.4" y="72.6">16</text>
<text x="93.9" y="77.1">13</text>
<text x="93.9" y="74.8">15</text>
<text x="93.9" y="72.6">17</text>
<text x="104.8" y="77.1">14</text>
<text x="104.8" y="74.8">16</text>
<text x="104.8" y="72.6">18</text>
<text x="165.8" y="74.8">1</text>
<text x="165.8" y="77.1">8</text>
<text x="171.1" y="75.8">NC_2</text>
<text x="250.4" y="72.6">7</text>
<text x="250.4" y="74.8">8</text>
<text x="35.6" y="84">5</text>
<text x="35.6" y="81.7">7</text>
<text x="35.6" y="79.4">9</text>
<text x="45.4" y="84">6</text>
<text x="45.4" y="81.7">8</text>
<text x="45.4" y="79.4">10</text>
<text x="94.1" y="79.4">11</text>
<text x="95" y="84">7</text>
<text x="95" y="81.7">9</text>
<text x="104.8" y="84">8</text>
<text x="104.8" y="81.7">10</text>
<text x="104.8" y="79.4">12</text>
<text x="165.8" y="81.7">6</text>
<text x="165.8" y="84">7</text>
<text x="171.1" y="78.1">NC</text>
<text x="171.1" y="82.7">GND_2</text>
<text x="35.6" y="88.6">1</text>
<text x="35.6" y="86.3">3</text>
<text x="45.4" y="88.6">2</text>
<text x="45.4" y="86.3">4</text>
<text x="95" y="88.6">3</text>
<text x="95" y="86.3">5</text>
<text x="104.8" y="88.6">4</text>
<text x="104.8" y="86.3">6</text>
<text x="171.1" y="85">GND</text>
<text x="95" y="90.8">1</text>
<text x="104.8" y="90.8">2</text>
<text x="164.8" y="106.8">13</text>
<text x="171.1" y="107.8">VCC_2</text>
<text x="188.5" y="107.8">Y</text>
<text x="194" y="106.8">9</text>
<text x="250.4" y="106.8">1</text>
<text x="164.8" y="109.1">14</text>
<text x="165.8" y="113.7">4</text>
<text x="171.1" y="110.1">VCC</text>
<text x="188.4" y="112.4">R</text>
<text x="188.6" y="110.1">Z</text>
<text x="194" y="109.1">10</text>
<text x="194" y="111.4">2</text>
<text x="250.4" y="109.1">2</text>
<text x="250.4" y="111.4">3</text>
<text x="250.4" y="113.7">4</text>
<text x="165.8" y="116">5</text>
<text x="165.8" y="118.3">3</text>
<text x="171.1" y="114.7">DE</text>
<text x="171.1" y="117">D</text>
<text x="171.1" y="119.3">~RE</text>
<text x="188.5" y="117">A</text>
<text x="188.5" y="119.3">B</text>
<text x="194" y="116">12</text>
<text x="194" y="118.3">11</text>
<text x="250.4" y="116">5</text>
<text x="250.4" y="118.3">6</text>
<text x="93.9" y="125.1">25</text>
<text x="104.8" y="125.1">26</text>
<text x="165.8" y="122.8">1</text>
<text x="165.8" y="125.1">8</text>
<text x="171.1" y="123.8">NC_2</text>
<text x="250.4" y="120.6">7</text>
<text x="250.4" y="122.8">8</text>
<text x="93.9" y="132">19</text>
<text x="93.9" y="129.7">21</text>
<text x="93.9" y="127.4">23</text>
<text x="104.8" y="132">20</text>
<text x="104.8" y="129.7">22</text>
<text x="104.8" y="127.4">24</text>
<text x="165.8" y="129.7">6</text>
<text x="165.8" y="132">7</text>
<text x="171.1" y="126.1">NC</text>
<text x="171.1" y="130.7">GND_2</text>
<text x="93.9" y="136.6">15</text>
<text x="93.9" y="134.3">17</text>
<text x="104.8" y="136.6">16</text>
<text x="104.8" y="134.3">18</text>
<text x="171.1" y="133">GND</text>
<text x="93.9" y="138.8">13</text>
<text x="94.1" y="141.1">11</text>
<text x="95" y="143.4">9</text>
<text x="104.8" y="143.4">10</text>
<text x="104.8" y="141.1">12</text>
<text x="104.8" y="138.8">14</text>
<text x="95" y="148">5</text>
<text x="95" y="145.7">7</text>
<text x="104.8" y="148">6</text>
<text x="104.8" y="145.7">8</text>
<text x="95" y="152.5">1</text>
<text x="95" y="150.3">3</text>
<text x="104.8" y="152.5">2</text>
<text x="104.8" y="150.3">4</text>
<text x="164.8" y="154.8">13</text>
<text x="171.1" y="155.8">VCC_2</text>
<text x="188.5" y="155.8">Y</text>
<text x="194" y="154.8">9</text>
<text x="164.8" y="157.1">14</text>
<text x="165.8" y="161.7">4</text>
<text x="171.1" y="158.1">VCC</text>
<text x="188.4" y="160.4">R</text>
<text x="188.6" y="158.1">Z</text>
<text x="194" y="157.1">10</text>
<text x="194" y="159.4">2</text>
<text x="110.5" y="164">1</text>
<text x="110.5" y="166.3">3</text>
<text x="121.3" y="164">2</text>
<text x="121.3" y="166.3">4</text>
<text x="165.8" y="164">5</text>
<text x="165.8" y="166.3">3</text>
<text x="171.1" y="162.7">DE</text>
<text x="171.1" y="165">D</text>
<text x="171.1" y="167.3">~RE</text>
<text x="188.5" y="165">A</text>
<text x="188.5" y="167.3">B</text>
<text x="194" y="164">12</text>
<text x="194" y="166.3">11</text>
<text x="110.5" y="168.5">5</text>
<text x="121.3" y="168.5">6</text>
<text x="165.8" y="170.8">1</text>
<text x="165.8" y="173.1">8</text>
<text x="171.1" y="171.8">NC_2</text>
<text x="165.8" y="177.7">6</text>
<text x="165.8" y="180">7</text>
<text x="171.1" y="174.1">NC</text>
<text x="171.1" y="178.7">GND_2</text>
<text x="171.1" y="181">GND</text>
</g>
</svg>
